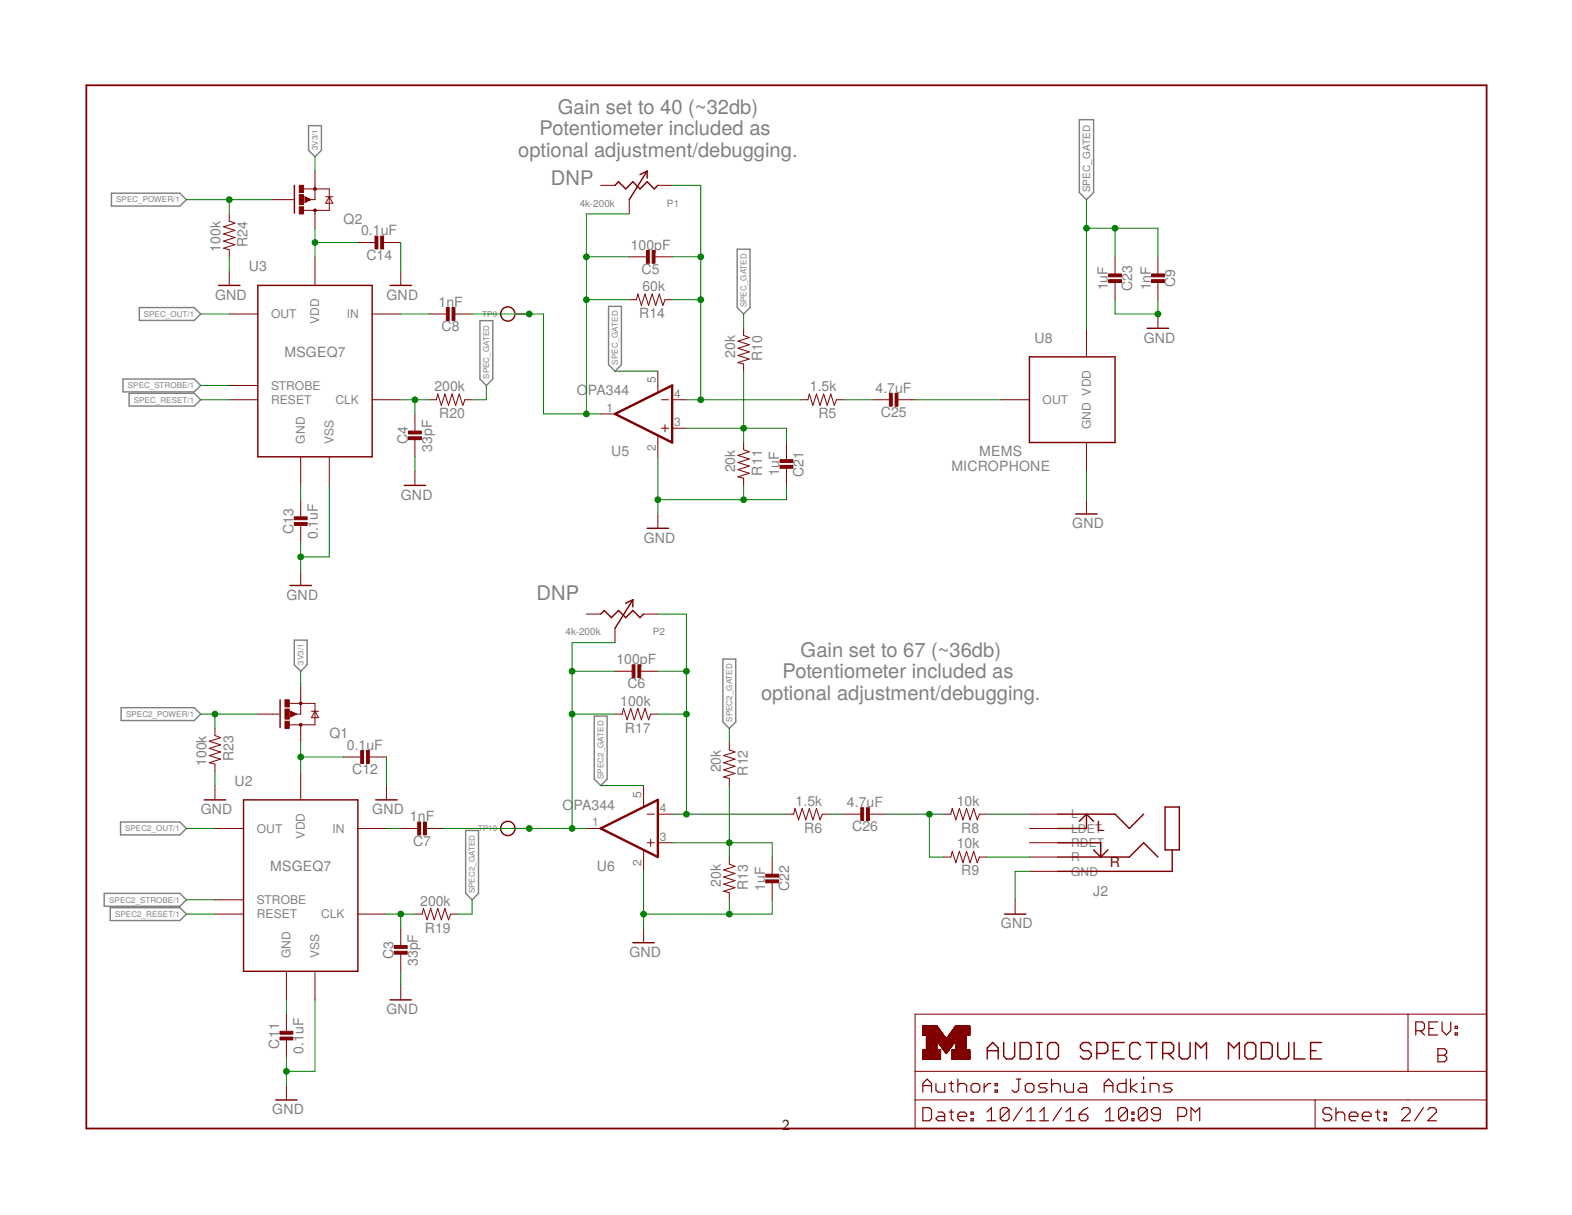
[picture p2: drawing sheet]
<svg xmlns="http://www.w3.org/2000/svg" width="279mm" height="216mm" viewBox="0 0 279 216" stroke-linecap="round" stroke-linejoin="round" font-family="sans-serif">
<g fill="none" stroke="#808080" stroke-width=".25">
<path d="M19.8 34.3h12.2l1.1 1.2-1.1 1.1h-12.2zM54.8 22.3h2.3v4.4l-1.1 1.2-1.2-1.2zM191.8 21.3h2.6v12.9l-1.3 1.3-1.3-1.3zM24.8 54.7h9.7l1.2 1.1-1.2 1.1h-9.7zM85.3 57h2.3v10.4l-1.2 1.1-1.1-1.1zM108.2 54.4h2.2v10.4l-1.1 1.2-1.1-1.2zM131 44.3h2.3v10.4l-1.1 1.1-1.2-1.1zM21.9 67.4h12.6l1.2 1.1-1.2 1.1h-12.6zM22.9 69.9h11.6l1.2 1.1-1.2 1.2h-11.6zM52.3 113.7h2.3v4.4l-1.2 1.2-1.1-1.2zM128.5 117.1h2.3v11.2l-1.2 1.1-1.1-1.1zM21.5 125.8h13l1.2 1.1-1.2 1.1h-13z"/>
<path d="M105.6 127.3h2.3v11.2l-1.1 1.1-1.2-1.1zM18.5 158.7h13.5l1.1 1.2-1.1 1.1h-13.5zM21.4 146.1h10.6l1.1 1.1-1.1 1.2h-10.6zM82.8 147.6h2.2v11.1l-1.1 1.2-1.1-1.2zM19.6 161.3h12.4l1.1 1.1-1.1 1.2h-12.4z"/>
</g>
<path d="M15.3 15.2h248.9v185.3h-248.9zM54.3 35.2l.7 .3h-.4l-.3 .2zM51.8 126.6l.6 .3h-.4l-.2 .2z" fill="none" stroke="#800000" stroke-width=".32"/>
<g fill="none" stroke="#800000" stroke-width=".18">
<path d="M40.7 38v1.3l1.1 .4-2.1 .6 2.1 .6-2.1 .7 2.1 .6-2.1 .6 2.1 .7-2.1 .6 1 .3v1.2M48.4 35.5h3.8M54 33.6h4.5v3.8h-4.5M54.2 35l1 .5-1 .5zM55.2 35.5l-.9 .2M56 30.4v5.1h-.8M56 37.4v3.2M57.9 35h1.3M58.5 35l.7 1.1h-1.3zM106.8 32.9h2.5M111.8 35.5v2.5M116.9 32.9h2.6"/>
<path d="M40.7 55.8h5.1M40.7 48.2v2.5M56 45.6v5.1M63.6 43.1h3.1M66.1 55.8h5.1M67.9 43.1h3.3M71.2 48.2v2.5M76.3 55.8h3M80.6 55.8h3.3M91.5 55.8h2.6M111.8 53.3h1.3l.3-1.1 .6 2.1 .6-2.1 .7 2.1 .6-2.1 .6 2.1 .7-2.1 .6 2.1 .4-1h1.3M111.8 45.6h3.1"/>
<path d="M116.2 45.6h3.3M132.2 58.3v1.3l1 .4-2.1 .6 2.1 .7-2.1 .6 2.1 .6-2.1 .7 2.1 .6-2.1 .6 1.1 .3v1.3M193.1 58.3v5.1M198.2 45.6v3.3M198.2 50.2v3.1M205.8 45.6v3.3M205.8 50.2v3.1M205.8 55.8v2.5M40.7 68.5h5.1M40.7 71h5.1M66.1 71h5.1M73.7 73.6v3"/>
<path d="M73.7 77.9v3.3M76.3 71h1.3l.2-1 .6 2 .7-2 .6 2 .6-2 .7 2 .6-2 .7 2 .3-1h1.3M106.8 73.6h2.5M116.9 66v3.7M116.9 77.4v3.8M117.6 71h1.2M117.6 76.1h1.2M118.2 75.5v1.2M119.5 71h2.5M119.5 76.1h2.5M132.2 78.6v1.3l1 .4-2.1 .6 2.1 .7-2.1 .6 2.1 .6-2.1 .7 2.1 .6-2.1 .6 1.1 .3v1.3M139.8 78.6v3.3"/>
<path d="M142.3 71h1.3l.2-1 .7 2 .6-2 .7 2 .6-2 .6 2 .7-2 .6 2 .4-1h1.2M155 71h3.1M159.3 71h3.3M177.9 71h5.1M193.1 78.6v5.1M53.4 81.2v5.1M53.4 88.8v3M53.4 93.1v3.3M58.5 81.2v5.1M73.7 83.7v2.6M116.9 91.3v2.6M139.8 83.2v3.1"/>
<path d="M193.1 88.8v2.5M53.4 101.5v2.5M104.2 109.1h2.6M109.3 119.3h3.1M109.3 111.7v2.5M113.6 119.3h3.3M114.4 109.1h2.5M38.2 129.4v1.3l1 .4-2 .6 2 .7-2 .6 2 .6-2 .7 2 .6-2 .6 1 .3v1.3M38.2 139.6v2.5M45.8 126.9h3.8M51.4 125h4.6v3.8h-4.6M51.7 126.4l1 .5-1 .5z"/>
<path d="M52.7 126.9l-.9 .2M53.4 121.8v5.1h-.7M53.4 128.8v3.2M53.4 137.1v5M55.4 126.4h1.2M56 126.4l.6 1.1h-1.2zM61.1 134.5h3M65.4 134.5h3.3M68.7 139.6v2.5M109.3 126.9h1.3l.2-1 .7 2 .6-2 .6 2 .7-2 .6 2 .6-2 .7 2 .4-1h1.2M114.4 139.6v3.7M129.6 132v1.2l1 .4-2 .7 2 .6-2 .6 2 .7-2 .6 2 .6-2 .7 1 .2v1.3"/>
<path d="M38.2 147.2h5.1M38.2 159.9h5.1M63.6 147.2h5.1M71.2 147.2h3.1M75.5 147.2h3.3M91.5 147.2h2.6M104.2 147.2h2.6M114.4 151.1v3.7M115 149.8h1.3M115 144.7h1.3M115.7 149.1v1.3M116.9 149.8h2.6"/>
<path d="M116.9 144.7h2.6M129.6 152.3v1.3l1 .3-2 .7 2 .6-2 .7 2 .6-2 .6 2 .6-2 .7 1 .2v1.3M137.2 152.3v3.3M137.2 156.9v3M139.8 144.7h1.3l.2-1 .6 2 .7-2 .6 2 .6-2 .7 2 .6-2 .7 2 .3-1h1.3M149.9 144.7h3.1M154.3 144.7h3.3M167.7 144.7h1.3l.2-1 .7 2 .6-2 .7 2 .6-2 .6 2 .7-2 .6 2 .4-1h1.2M167.7 152.3h1.3l.2-1 .7 2 .6-2 .7 2 .6-2 .6 2 .7-2 .6 2 .4-1h1.2M180.4 159.9v2.5M183 147.2h5M183 149.8h5"/>
<path d="M183 144.7h5M183 152.3h5M183 154.8h5M38.2 162.4h5.1M50.9 172.6v5.1M56 172.6v5.1M63.6 162.4h5.1M71.2 165v3M71.2 169.3v3.3M71.2 175.1v2.6M73.7 162.4h1.3l.3-1 .6 2 .6-2 .7 2 .6-2 .6 2 .7-2 .6 2 .4-1h1.3M114.4 165v2.5"/>
<path d="M50.9 180.2v3.1M50.9 184.5v3.3M50.9 192.9v2.6M162.6 180.2h101.6v20.3h-101.6zM162.6 195.5h101.6M162.6 190.4h101.6M164 188.2h3.2M164 188.1h3.2M164 188h3.2M164 187.9h3.2M164 187.8h3.2M164 187.7h3.2"/>
<path d="M164 187.6h3.2M164 187.5h3.2M164 187.4h3.2M164 187.3h3.2M164 187.2h3.2M164 187.1h3.2M164 187h3.2M164 186.9h3.2M164 186.8h3.2M164 186.7h3.2M164 186.6h3.2M164 183.9l3.7 .1"/>
<path d="M164 183.9h3.7M164 183.8h3.6M164 183.7h3.6M164 183.7h3.5M164 183.6l3.5 .1M164 183.6h3.5M164 183.5l3.4 .1M164 183.5h3.4M164 183.4h3.3M164 183.3h3.3M164 183.2l3.2 .1M164 183.2h3.2"/>
<path d="M164 183.1h3.1M164 183l3.1 .1M164 183h3.1M164 183h3M164 182.9h3M164 182.8l2.9 .1M164 182.8h2.9M164 182.7h2.9M164 182.6l2.8 .1M164 182.6h2.8M164 182.5h2.7M164 182.4l2.6 .1"/>
<path d="M164 182.4h2.6M164 182.3h2.5M164 188.3h.7M164.6 186.5h1.9M164.6 186.4h1.9M164.6 184h3.2M164.7 186.4h1.8M164.7 186.3h1.8M164.7 186.2h1.8M164.7 186.1h1.8M164.7 186h1.8M164.7 185.9h1.8"/>
<path d="M164.7 185.8h1.8M164.7 185.7h1.8M164.7 185.6h1.8M164.7 185.5h1.8M164.7 185.4h1.8M164.7 185.3h1.8M164.7 185.2h1.8M164.7 185.1h1.8M164.7 185h5.1M164.7 185h7M164.7 184.9h7M164.7 184.8h7"/>
<path d="M164.7 184.7h7M164.7 184.6h7M164.7 184.5l3.5 .1M164.7 184.5h3.4M164.7 184.4h3.4M164.7 184.3h3.3M164.7 184.2h3.2M164.7 184.1h3.2M164.7 184l3.1 .1M166.6 185.1h3.2M166.7 185.1h3M166.7 185.2h3"/>
<path d="M166.8 185.3h2.8M166.8 185.4h2.8M166.9 185.4h2.6M166.9 185.5h2.6M167 185.6h2.4M167 185.7h2.3M167.1 185.7h2.2M167.1 185.8h2.2M167.2 186.6l-3.2 .1M167.2 185.9h2M167.2 185.9h1.9M167.3 186h1.8"/>
<path d="M167.3 186.1h1.7M167.4 186.1h1.6M167.4 186.2h1.6M167.5 186.2h1.4M167.5 186.4h1.3M167.6 186.4h1.2M167.7 186.5h1M167.7 186.6h1M167.7 186.6h.9M167.8 186.7h.8M167.8 186.8h.7M167.9 186.8h.6"/>
<path d="M167.9 186.9h.6M168 186.9h.4M168 187h.4M168 187h.3M168.1 187.1h.2M168.1 187.2h.1M168.2 184.5h3.5M168.3 184.5h3.4M168.3 187.1h-.2M168.3 184.4h3.4M168.4 184.4h3.3M168.4 187h-.4"/>
<path d="M168.4 184.3h3.3M168.5 184.2h3.2M168.5 184.1h3.2M168.6 184.1h3.1M168.7 184h3.7M168.7 183.9h3.7M168.7 186.5h-1.1M168.7 183.8h3.7M168.8 183.8h3.6M168.8 183.7h3.6M168.9 186.3h-1.4M168.9 183.7h3.5"/>
<path d="M168.9 183.6h3.5M169 183.5h3.4M169 183.4h3.4M169.1 183.4h3.3M169.1 183.3h3.3M169.2 183.3h3.2M169.2 183.2h3.2M169.2 188.2h3.2M169.2 188.1h3.2M169.2 188h3.2M169.2 187.9h3.2M169.2 187.8h3.2"/>
<path d="M169.2 187.7h3.2M169.2 187.6h3.2M169.2 187.5h3.2M169.2 187.4h3.2M169.2 187.3h3.2M169.2 187.2h3.2M169.2 187.1h3.2M169.2 187h3.2M169.2 186.9h3.2M169.2 186.8h3.2M169.2 186.7h3.2M169.2 186.6h3.2"/>
<path d="M169.2 185.8h-2M169.2 183.1h3.2M169.3 183.1h3.1M169.3 183h3.1M169.4 183h3M169.4 182.9h3M169.4 185.5l-2.4 .1M169.5 182.8h2.9M169.5 185.5h-2.6M169.5 182.7h2.9M169.6 182.7h2.8M169.6 185.3h-2.8"/>
<path d="M169.6 182.6h2.8M169.7 182.6h2.7M169.7 182.5h2.7M169.8 182.4h2.6M169.8 185l-3.2 .1M169.8 182.3h2.6M169.9 182.3h2.5M169.9 186.5h1.8M169.9 186.4h1.8M169.9 186.3h1.8M169.9 186.2h1.8M169.9 186.1h1.8"/>
<path d="M169.9 186h1.8M169.9 185.9h1.8M169.9 185.8h1.8M169.9 185.7h1.8M169.9 185.6h1.8M169.9 185.5h1.8M169.9 185.4h1.8M169.9 185.3h1.8M169.9 185.2h1.8M169.9 185.1h1.8M169.9 185h1.8M171.7 186.5l-1.8 .1"/>
<path d="M171.7 184.9h-7M171.8 184h-3.2M233.7 195.5v5M250.3 180.2v10.2"/>
</g>
<g fill="none" stroke="#800000" stroke-width=".21">
<path d="M164 194.1v-1.6l.8-.8 .8 .8v1.6M164 196.8h1.2l.4 .4v1.6l-.4 .4h-1.2zM164 192.9h1.6M166.3 192.5v1.2l.4 .4h1.2v-1.6M166.7 197.6h.8l.4 .4v1.2h-1.2l-.4-.4 .4-.4h1.2M168.7 197.6h.8M168.7 192.5h.8M169.1 192.1v1.6l.4 .4M169.1 197.2v1.6l.4 .4M170.2 198.4h1.6v-.4l-.4-.4h-.8l-.4 .4v.8l.4 .4h.8M170.2 191.7v2.4M170.2 192.9l.4-.4h.8l.4 .4v1.2"/>
<path d="M172.6 198.8h.4v.4h-.4zM172.6 197.6h.4v.4h-.4zM173 192.5h.8l.3 .4v.8l-.3 .4h-.8l-.4-.4v-.8zM174.9 192.5v1.6M175.4 199.2h1.6M175.4 197.6l.8-.8v2.4M176.1 192.5h-.4l-.8 .8M176.9 192.5h.4v.4h-.4zM176.9 193.7h.4v.4h-.4zM179.3 197.2v1.6l-.4 .4h-.7l-.4-.4M179.3 197.2l-.4-.4h-.7l-.4 .4v1.6M179.3 197.2l-1.5 1.6"/>
<path d="M180.7 191.7h.7M181.1 191.7v2l-.4 .4h-.4l-.4-.4M181.7 196.8l-1.6 2.4M182.2 192.9l.4-.4h.8l.4 .4v.8l-.4 .4h-.8l-.4-.4zM182.5 199.2h1.5M182.5 197.6l.7-.8v2.4M184.8 199.2h1.6M184.8 197.6l.8-.8v2.4M186.1 192.5h-1.1l-.4 .4 .4 .4h.7l.4 .4-.4 .4h-1.1M186.9 192.9l.4-.4h.8l.3 .4v1.2M186.9 191.7v2.4M188.7 196.8l-1.6 2.4"/>
<path d="M189.2 192.5v1.2l.4 .4h1.2v-1.6M189.5 199.2h1.5M189.5 197.6l.7-.8v2.4M191.8 198h1.2l.4 .4v.4l-.4 .4h-.8l-.4-.4zM192 192.5h.7l.4 .4v1.2h-1.1l-.4-.4 .4-.4h1.1M193.4 196.8l-.8 .4-.8 .8M196.3 192.9h1.5M196.3 194.1v-1.6l.7-.8 .8 .8v1.6M196.5 199.2h1.5M196.5 197.6l.8-.8v2.4M200.2 191.7v2.4h-1.2l-.4-.4v-.8l.4-.4h1.2M200.4 197.2v1.6l-.4 .4h-.8l-.4-.4"/>
<path d="M200.4 197.2l-.4-.4h-.8l-.4 .4v1.6M200.4 197.2l-1.6 1.6M200.9 191.7v2.4M201.2 198.8h.3v.4h-.3zM201.2 197.6h.3v.4h-.3zM202.1 192.5l-1.2 .8 1.2 .8M202.9 194.1h.8M202.9 192.5h.4v1.6M203.3 191.3v.4M203.9 197.2v1.6l-.4 .4h-.8l-.4-.4M203.9 197.2l-.4-.4h-.8l-.4 .4v1.6M203.9 197.2l-1.6 1.6"/>
<path d="M204.4 194.1v-1.6h1.2l.4 .4v1.2M206.2 198h-1.1l-.4-.4v-.4l.4-.4h.7l.4 .4v1.6l-.4 .4h-.7l-.4-.4M208.3 192.5h-1.1l-.4 .4 .4 .4h.7l.4 .4-.4 .4h-1.1M209.3 198.4h1.2l.4-.4v-.8l-.4-.4h-1.2v2.4M211.7 199.2v-2.4l.8 .8 .7-.8v2.4M236.7 197.2l-.4-.4h-.8l-.4 .4v.4l.4 .4h.8l.4 .4v.4l-.4 .4h-.8l-.4-.4M237.4 198l.4-.4h.8l.4 .4v1.2M237.4 196.8v2.4M239.8 198.4h1.5v-.4l-.3-.4h-.8l-.4 .4v.8l.4 .4h.8M242.1 198.4h1.6v-.4l-.4-.4h-.8l-.4 .4v.8l.4 .4h.8M244.5 197.6h.8M244.9 197.2v1.6l.4 .4"/>
<path d="M246 198.8h.4v.4h-.4zM246 197.6h.4v.4h-.4zM249.1 197.2l.4-.4h.8l.3 .4v.4l-1.5 1.6h1.5M251.6 183.2h1.2l.4-.4v-.8l-.4-.4h-1.2v2.3M252.4 183.2l.8 .7M253 196.8l-1.6 2.4M253.8 197.2l.3-.4h.8l.4 .4v.4l-1.5 1.6h1.5M254 182.8h.7M255.5 181.6h-1.5v2.3h1.5M255.6 186.4h1.1l.4 .3v.4l-.4 .4 .4 .4v.4l-.4 .4h-1.1zM255.6 187.5h1.1M256.3 181.6v1.6l.8 .7 .8-.7v-1.6"/>
<path d="M258.6 183.5h.4v.4h-.4zM258.6 182.4h.4v.4h-.4z"/>
</g>
<g fill="none" stroke="#800000" stroke-width=".25">
<path d="M52.3 32.9v5M109.3 32.9l.6-.6 1.3 1.3 1.3-1.3 1.2 1.3 1.3-1.3 1.3 1.3 .6-.7M115 30.4v1.3M115 30.4l-1.3 .6M115 30.4l-3.2 5.1M38.8 50.7h3.9M45.8 50.7h20.3v30.5h-20.3zM69.3 50.7h3.8M203.9 58.3h3.8M183 63.4h15.2v15.2h-15.2zM71.9 86.3h3.7M115 93.9h3.8"/>
<path d="M191.2 91.3h3.8M51.5 104h3.9M106.8 109.1l.6-.6 1.3 1.2 1.2-1.2 1.3 1.2 1.3-1.2 1.2 1.2 .7-.6M112.5 106.6v1.2M112.5 106.6l-1.3 .6M112.5 106.6l-3.2 5.1M49.8 124.4v4.9M36.3 142.1h3.8M43.3 142.1h20.3v30.5h-20.3zM66.8 142.1h3.8M188 152.3h12.7l2.6-2.5 2.5 2.5M188 144.7h10.2l2.5 2.5 2.6-2.5"/>
<path d="M188 149.8h7.6v2.5M193.1 144.7v2.5h-5.1M193.1 144.7l1.3 1.2M193.1 144.7l-1.3 1.2M194.4 151l1.2 1.3M196.9 151l-1.3 1.3M207.1 143.4h2.5v7.6h-2.5zM208.3 151v3.8h-20.3M69.3 177.7h3.8M112.5 167.5h3.8M178.5 162.4h3.8M49 195.5h3.8"/>
<path d="M175.5 188.2v-2l.9-.9 1 .9v2M175.5 186.7h1.9M178.4 185.3v2.4l.5 .5h1l.4-.5v-2.4M181.3 185.3h1.5l.5 .4v2l-.5 .5h-1.5zM184.2 188.2h1M184.2 185.3h1M184.7 185.3v2.9M186.2 185.7l.5-.4h.9l.5 .4v2l-.5 .5h-.9l-.5-.5zM194 185.7l-.5-.4h-1l-.5 .4v.5l.5 .5h1l.5 .5v.5l-.5 .5h-1l-.5-.5M194.9 187.2h1.5l.5-.5v-1l-.5-.4h-1.5v2.9M197.9 186.7h.9M199.8 185.3h-1.9v2.9h1.9"/>
<path d="M202.7 185.7l-.5-.4h-.9l-.5 .4v2l.5 .5h.9l.5-.5M203.7 185.3h2M204.7 185.3v2.9M206.7 187.2h1.4l.5-.5v-1l-.5-.4h-1.4v2.9M207.6 187.2l1 1M209.6 185.3v2.4l.5 .5h.9l.5-.5v-2.4M212.5 188.2v-2.9l1 .9 .9-.9v2.9M218.3 188.2v-2.9l1 .9 1-.9v2.9M221.3 185.7l.4-.4h1l.5 .4v2l-.5 .5h-1l-.4-.5zM224.2 185.3h1.4l.5 .4v2l-.5 .5h-1.4zM227.1 185.3v2.4l.5 .5h1l.4-.5v-2.4M230 185.3v2.9h2"/>
<path d="M232.9 186.7h1M234.9 185.3h-2v2.9h2"/>
<circle cx="90.3" cy="55.8" r="1.27"/>
<circle cx="90.3" cy="147.2" r="1.27"/>
</g>
<g fill="#800000" stroke="#800000" stroke-width=".18">
<path d="M49.8 183.3h2.2v.5h-2.2z"/>
<path d="M49.8 184.3h2.2v.5h-2.2z"/>
<path d="M70.1 168h2.3v.5h-2.3z"/>
<path d="M70.1 169h2.3v.5h-2.3z"/>
<path d="M64.1 133.4h.5v2.3h-.5z"/>
<path d="M65.1 133.4h.5v2.3h-.5z"/>
<path d="M74.3 146.1h.5v2.3h-.5z"/>
<path d="M75.3 146.1h.5v2.3h-.5z"/>
<path d="M50.7 124.4h.7v1.2h-.7z"/>
<path d="M50.7 128.2h.7v1.2h-.7z"/>
<path d="M50.7 126h.7v1.8h-.7z"/>
<path d="M52.3 91.8h2.3v.6h-2.3z"/>
<path d="M52.3 92.9h2.3v.5h-2.3z"/>
<path d="M72.6 76.6h2.3v.5h-2.3z"/>
<path d="M72.6 77.6h2.3v.5h-2.3z"/>
<path d="M66.7 42h.5v2.2h-.5z"/>
<path d="M67.7 42h.5v2.2h-.5z"/>
<path d="M79.3 54.7h.5v2.2h-.5z"/>
<path d="M80.3 54.7h.6v2.2h-.6z"/>
<path d="M53.2 32.9h.8v1.3h-.8z"/>
<path d="M53.2 36.7h.8v1.3h-.8z"/>
<path d="M53.2 34.6h.8v1.8h-.8z"/>
<path d="M138.6 82.7h2.3v.5h-2.3z"/>
<path d="M138.6 81.7h2.3v.5h-2.3z"/>
<path d="M114.9 44.5h.5v2.3h-.5z"/>
<path d="M115.9 44.5h.5v2.3h-.5z"/>
<path d="M158.1 69.9h.5v2.3h-.5z"/>
<path d="M159.1 69.9h.5v2.3h-.5z"/>
<path d="M136.1 156.4h2.3v.5h-2.3z"/>
<path d="M136.1 155.3h2.3v.6h-2.3z"/>
<path d="M112.4 118.1h.5v2.3h-.5z"/>
<path d="M113.4 118.1h.5v2.3h-.5z"/>
<path d="M153 143.5h.5v2.3h-.5z"/>
<path d="M154 143.5h.5v2.3h-.5z"/>
<path d="M197 49.7h2.3v.5h-2.3z"/>
<path d="M197 48.7h2.3v.5h-2.3z"/>
<path d="M204.7 49.7h2.2v.5h-2.2z"/>
<path d="M204.7 48.7h2.2v.5h-2.2z"/>
</g>
<g fill="none" stroke="#800000" stroke-width=".42">
<path d="M109.3 73.6l10.2-5.1v10.1zM106.8 147.2l10.1-5.1v10.2z"/>
<circle cx="56" cy="37.4" r=".13"/>
<circle cx="56" cy="33.6" r=".13"/>
<circle cx="53.4" cy="125" r=".13"/>
<circle cx="53.4" cy="128.8" r=".13"/>
</g>
<g fill="none" stroke="#008000" stroke-width=".18">
<path d="M33.1 35.5h15.3M40.7 35.5v2.5M56 27.9v2.5M111.8 38h-7.6v35.6M119.5 32.9h5v38.1M193.1 35.5v22.8M35.7 55.8h5M40.7 45.6v2.6M56 40.6v5M56 43.1h7.6M71.2 43.1v5.1M71.2 55.8h5.1"/>
<path d="M83.9 55.8h12.7v17.8h10.2M104.2 53.3h7.6M104.2 45.6h7.6M119.5 53.3h5M119.5 45.6h5M132.2 55.8v2.5M193.1 40.6h12.7v5M198.2 40.6v5M198.2 53.3v2.5h7.6v-2.5M35.7 71h5M35.7 68.5h5M71.2 71h5.1"/>
<path d="M73.7 71v2.6M86.4 68.5v2.5h-2.5M109.3 66h7.6M122 76.1h17.8v2.5M122 71h20.3M132.2 66v12.6M149.9 71h5.1M162.6 71h15.3M53.4 86.3v2.5M53.4 96.4v5.1M58.5 86.3v12.7h-5.1M73.7 81.2v2.5"/>
<path d="M116.9 81.2v10.1M132.2 86.3v2.5M139.8 86.3v2.5h-22.9M193.1 83.7v5.1M53.4 119.3v2.5M101.7 119.3h7.6M109.3 114.2h-7.6v33M116.9 119.3h5.1M116.9 109.1h5.1v35.6M35.7 126.9h10.1M38.2 126.9v2.5M38.2 137.1v2.5"/>
<path d="M53.4 132v5.1M53.4 134.5h7.7M68.7 134.5v5.1M101.7 126.9h7.6M106.8 139.6h7.6M116.9 126.9h5.1M129.6 129.4v2.6M129.6 139.6v12.7M33.1 147.2h5.1M33.1 159.9h5.1M68.7 147.2h2.5M78.8 147.2h25.4"/>
<path d="M83.9 159.9v2.5h-2.5M114.4 154.8v10.2M119.5 149.8h17.7v2.5M119.5 144.7h20.3M129.6 159.9v2.5M137.2 159.9v2.5h-22.8M147.4 144.7h2.5M157.6 144.7h10.1M165.2 144.7v7.6h2.5M175.3 144.7h7.7M175.3 152.3h7.7M183 154.8h-2.6v5.1"/>
<path d="M33.1 162.4h5.1M50.9 177.7v2.5M56 177.7v12.7h-5.1M68.7 162.4h5M71.2 162.4v2.6M71.2 172.6v2.5M50.9 187.8v5.1"/>
</g>
<g fill="#008000" stroke="#008000" stroke-width=".18">
<circle cx="50.9" cy="190.4" r=".51"/>
<circle cx="53.4" cy="99" r=".51"/>
<circle cx="116.9" cy="88.8" r=".51"/>
<circle cx="132.2" cy="88.8" r=".51"/>
<circle cx="114.4" cy="162.4" r=".51"/>
<circle cx="129.6" cy="162.4" r=".51"/>
<circle cx="205.8" cy="55.8" r=".51"/>
<circle cx="71.2" cy="162.4" r=".51"/>
<circle cx="101.7" cy="147.2" r=".51"/>
<circle cx="101.7" cy="126.9" r=".51"/>
<circle cx="101.7" cy="119.3" r=".51"/>
<circle cx="94.1" cy="147.2" r=".51"/>
<circle cx="53.4" cy="134.5" r=".51"/>
<circle cx="38.2" cy="126.9" r=".51"/>
<circle cx="73.7" cy="71" r=".51"/>
<circle cx="104.2" cy="73.6" r=".51"/>
<circle cx="104.2" cy="53.3" r=".51"/>
<circle cx="104.2" cy="45.6" r=".51"/>
<circle cx="94.1" cy="55.8" r=".51"/>
<circle cx="40.7" cy="35.5" r=".51"/>
<circle cx="56" cy="43.1" r=".51"/>
<circle cx="193.1" cy="40.6" r=".51"/>
<circle cx="198.2" cy="40.6" r=".51"/>
<circle cx="132.2" cy="76.1" r=".51"/>
<circle cx="124.5" cy="71" r=".51"/>
<circle cx="124.5" cy="53.3" r=".51"/>
<circle cx="124.5" cy="45.6" r=".51"/>
<circle cx="129.6" cy="149.8" r=".51"/>
<circle cx="122" cy="144.7" r=".51"/>
<circle cx="122" cy="126.9" r=".51"/>
<circle cx="122" cy="119.3" r=".51"/>
<circle cx="165.2" cy="144.7" r=".51"/>
</g>
<g font-size="3.6" fill="#808080">
<text x="99.1" y="20.2">Gain set to 40 (~32db)</text>
<text x="92.1" y="27.9">optional adjustment/debugging.</text>
<text x="95.9" y="24">Potentiometer included as</text>
<text x="97.9" y="32.9">DNP</text>
<text x="95.3" y="106.6">DNP</text>
<text x="142.3" y="116.7">Gain set to 67 (~36db)</text>
<text x="135.3" y="124.4">optional adjustment/debugging.</text>
<text x="139.1" y="120.5">Potentiometer included as</text>
</g>
<text font-size="2.7" x="139" y="200.9">2</text>
<g font-size="2.5" fill="#808080">
<text x="61.1" y="39.8">Q2</text>
<text x="64.2" y="41.8">0.1uF</text>
<text x="39.2" y="44.7" transform="rotate(-90 39.2 44.7)">100k</text>
<text x="44" y="43.9" transform="rotate(-90 44 43.9)">R24</text>
<text x="65.1" y="46.1">C14</text>
<text x="112.1" y="44.4">100pF</text>
<text x="38.2" y="53.2">GND</text>
<text x="44.2" y="48.2">U3</text>
<text x="68.7" y="53.2">GND</text>
<text x="114" y="48.7">C5</text>
<text x="114.2" y="51.7">60k</text>
<text x="196.9" y="51.6" transform="rotate(-90 196.9 51.6)">1uF</text>
<text x="201.2" y="51.7" transform="rotate(-90 201.2 51.7)">C23</text>
<text x="204.5" y="51.6" transform="rotate(-90 204.5 51.6)">1nF</text>
<text x="208.9" y="51.1" transform="rotate(-90 208.9 51.1)">C9</text>
<text x="77.9" y="54.5">1nF</text>
<text x="78.5" y="58.8">C8</text>
<text x="113.6" y="56.5">R14</text>
<text x="50.6" y="63.4">MSGEQ7</text>
<text x="130.6" y="63.6" transform="rotate(-90 130.6 63.6)">20k</text>
<text x="135.4" y="64.2" transform="rotate(-90 135.4 64.2)">R10</text>
<text x="183.9" y="60.9">U8</text>
<text x="203.3" y="60.9">GND</text>
<text x="77.2" y="69.5">200k</text>
<text x="102.5" y="70.3">O</text>
<text x="104.5" y="70.3">PA344</text>
<text x="144" y="69.5">1.5k</text>
<text x="155.6" y="69.8">4.7uF</text>
<text x="78" y="74.3">R20</text>
<text x="145.4" y="74.3">R5</text>
<text x="156.5" y="74.1">C25</text>
<text x="72.5" y="79" transform="rotate(-90 72.5 79)">C4</text>
<text x="76.8" y="80.3" transform="rotate(-90 76.8 80.3)">33pF</text>
<text x="108.6" y="81.1">U5</text>
<text x="130.6" y="83.9" transform="rotate(-90 130.6 83.9)">20k</text>
<text x="169.1" y="83.7">MICROPHONE</text>
<text x="174" y="81.1">MEMS</text>
<text x="71.2" y="88.8">GND</text>
<text x="135.4" y="84.5" transform="rotate(-90 135.4 84.5)">R11</text>
<text x="138.5" y="84.6" transform="rotate(-90 138.5 84.6)">1uF</text>
<text x="142.8" y="84.7" transform="rotate(-90 142.8 84.7)">C21</text>
<text x="52.2" y="94.9" transform="rotate(-90 52.2 94.9)">C13</text>
<text x="56.5" y="95.8" transform="rotate(-90 56.5 95.8)">0.1uF</text>
<text x="190.6" y="93.9">GND</text>
<text x="114.4" y="96.4">GND</text>
<text x="50.9" y="106.6">GND</text>
<text x="109.6" y="118">100pF</text>
<text x="110.2" y="125.4">100k</text>
<text x="111.5" y="122.3">C6</text>
<text x="58.5" y="131.2">Q1</text>
<text x="111.1" y="130.2">R17</text>
<text x="36.7" y="136.1" transform="rotate(-90 36.7 136.1)">100k</text>
<text x="41.5" y="135.3" transform="rotate(-90 41.5 135.3)">R23</text>
<text x="61.6" y="133.2">0.1uF</text>
<text x="62.6" y="137.6">C12</text>
<text x="128.1" y="137.3" transform="rotate(-90 128.1 137.3)">20k</text>
<text x="132.9" y="137.8" transform="rotate(-90 132.9 137.8)">R12</text>
<text x="41.7" y="139.6">U2</text>
<text x="100" y="143.9">O</text>
<text x="102" y="143.9">PA344</text>
<text x="141.4" y="143.1">1.5k</text>
<text x="150.5" y="143.4">4.7uF</text>
<text x="170" y="143.1">10k</text>
<text x="35.7" y="144.7">GND</text>
<text x="66.2" y="144.7">GND</text>
<text x="72.9" y="145.9">1nF</text>
<text x="142.9" y="147.9">R6</text>
<text x="151.5" y="147.7">C26</text>
<text x="170.8" y="147.9">R8</text>
<text x="48" y="154.8">MSGEQ7</text>
<text x="73.4" y="150.3">C7</text>
<text x="106.1" y="154.7">U6</text>
<text x="170" y="150.8">10k</text>
<text x="170.8" y="155.6">R9</text>
<text x="74.7" y="160.9">200k</text>
<text x="128.1" y="157.6" transform="rotate(-90 128.1 157.6)">20k</text>
<text x="132.9" y="158.2" transform="rotate(-90 132.9 158.2)">R13</text>
<text x="136" y="158.3" transform="rotate(-90 136 158.3)">1uF</text>
<text x="140.3" y="158.4" transform="rotate(-90 140.3 158.4)">C22</text>
<text x="194.3" y="159.1">J2</text>
<text x="75.5" y="165.7">R19</text>
<text x="177.9" y="165">GND</text>
<text x="69.9" y="170.4" transform="rotate(-90 69.9 170.4)">C3</text>
<text x="74.3" y="171.7" transform="rotate(-90 74.3 171.7)">33pF</text>
<text x="111.9" y="170.1">GND</text>
<text x="68.7" y="180.2">GND</text>
<text x="49.6" y="186.3" transform="rotate(-90 49.6 186.3)">C11</text>
<text x="53.9" y="187.2" transform="rotate(-90 53.9 187.2)">0.1uF</text>
<text x="48.4" y="198">GND</text>
</g>
<g font-size="2.5" fill="#800000">
<text x="195" y="147.7">L</text>
<text x="197.3" y="154.1">R</text>
</g>
<g font-size="2.1" fill="#808080">
<text x="48.2" y="56.6">OUT</text>
<text x="56.7" y="57.6" transform="rotate(-90 56.7 57.6)">VDD</text>
<text x="61.6" y="56.6">IN</text>
<text x="48.2" y="69.2">STROBE</text>
<text x="48.2" y="71.8">RESET</text>
<text x="59.6" y="71.8">CLK</text>
<text x="116.6" y="68.1" transform="rotate(-90 116.6 68.1)">5</text>
<text x="119.8" y="70.7">4</text>
<text x="185.3" y="71.8">OUT</text>
<text x="107.8" y="73.2">1</text>
<text x="119.8" y="75.7">3</text>
<text x="193.9" y="76.3" transform="rotate(-90 193.9 76.3)">GND VDD</text>
<text x="54.2" y="78.8" transform="rotate(-90 54.2 78.8)">GND</text>
<text x="59.3" y="78.8" transform="rotate(-90 59.3 78.8)">VSS</text>
<text x="116.6" y="80.2" transform="rotate(-90 116.6 80.2)">2</text>
<text x="114" y="141.8" transform="rotate(-90 114 141.8)">5</text>
<text x="45.6" y="148">OUT</text>
<text x="54.2" y="149" transform="rotate(-90 54.2 149)">VDD</text>
<text x="59.1" y="148">IN</text>
<text x="105.2" y="146.9">1</text>
<text x="117.3" y="149.4">3</text>
<text x="117.3" y="144.3">4</text>
<text x="190.4" y="148">LDET</text>
<text x="190.4" y="145.4">L</text>
<text x="114" y="153.8" transform="rotate(-90 114 153.8)">2</text>
<text x="190.4" y="155.6">GND</text>
<text x="190.4" y="153">R</text>
<text x="190.4" y="150.5">RDET</text>
<text x="45.6" y="160.7">STROBE</text>
<text x="45.6" y="163.2">RESET</text>
<text x="57.1" y="163.2">CLK</text>
<text x="51.7" y="170.2" transform="rotate(-90 51.7 170.2)">GND</text>
<text x="56.7" y="170.2" transform="rotate(-90 56.7 170.2)">VSS</text>
</g>
<g font-size="1.8" fill="#808080">
<text x="193.7" y="34.2" transform="rotate(-90 193.7 34.2)">SPEC_GATED</text>
<text x="103" y="36.7">4k-200k</text>
<text x="118.5" y="36.7">P1</text>
<text x="100.5" y="112.9">4k-200k</text>
<text x="116" y="112.9">P2</text>
</g>
<g font-size="1.4" fill="#808080">
<text x="56.5" y="26.7" transform="rotate(-90 56.5 26.7)">3V3/1</text>
<text x="20.6" y="36">SPEC_POWER/1</text>
<text x="25.6" y="56.3">SPEC_OUT/1</text>
<text x="85.7" y="56.3">TP9</text>
<text x="132.7" y="54.6" transform="rotate(-90 132.7 54.6)">SPEC_GATED</text>
<text x="109.8" y="64.8" transform="rotate(-90 109.8 64.8)">SPEC_GATED</text>
<text x="22.7" y="69">SPEC_STROBE/1</text>
<text x="23.8" y="71.5">SPEC_RESET/1</text>
<text x="87" y="67.3" transform="rotate(-90 87 67.3)">SPEC_GATED</text>
<text x="53.9" y="118.1" transform="rotate(-90 53.9 118.1)">3V3/1</text>
<text x="22.4" y="127.4">SPEC2_POWER/1</text>
<text x="130.1" y="128.3" transform="rotate(-90 130.1 128.3)">SPEC2_GATED</text>
<text x="107.3" y="138.4" transform="rotate(-90 107.3 138.4)">SPEC2_GATED</text>
<text x="22.2" y="147.7">SPEC2_OUT/1</text>
<text x="84.9" y="147.7">TP10</text>
<text x="19.4" y="160.4">SPEC2_STROBE/1</text>
<text x="84.4" y="158.8" transform="rotate(-90 84.4 158.8)">SPEC2_GATED</text>
<text x="20.5" y="163">SPEC2_RESET/1</text>
</g>
</svg>
